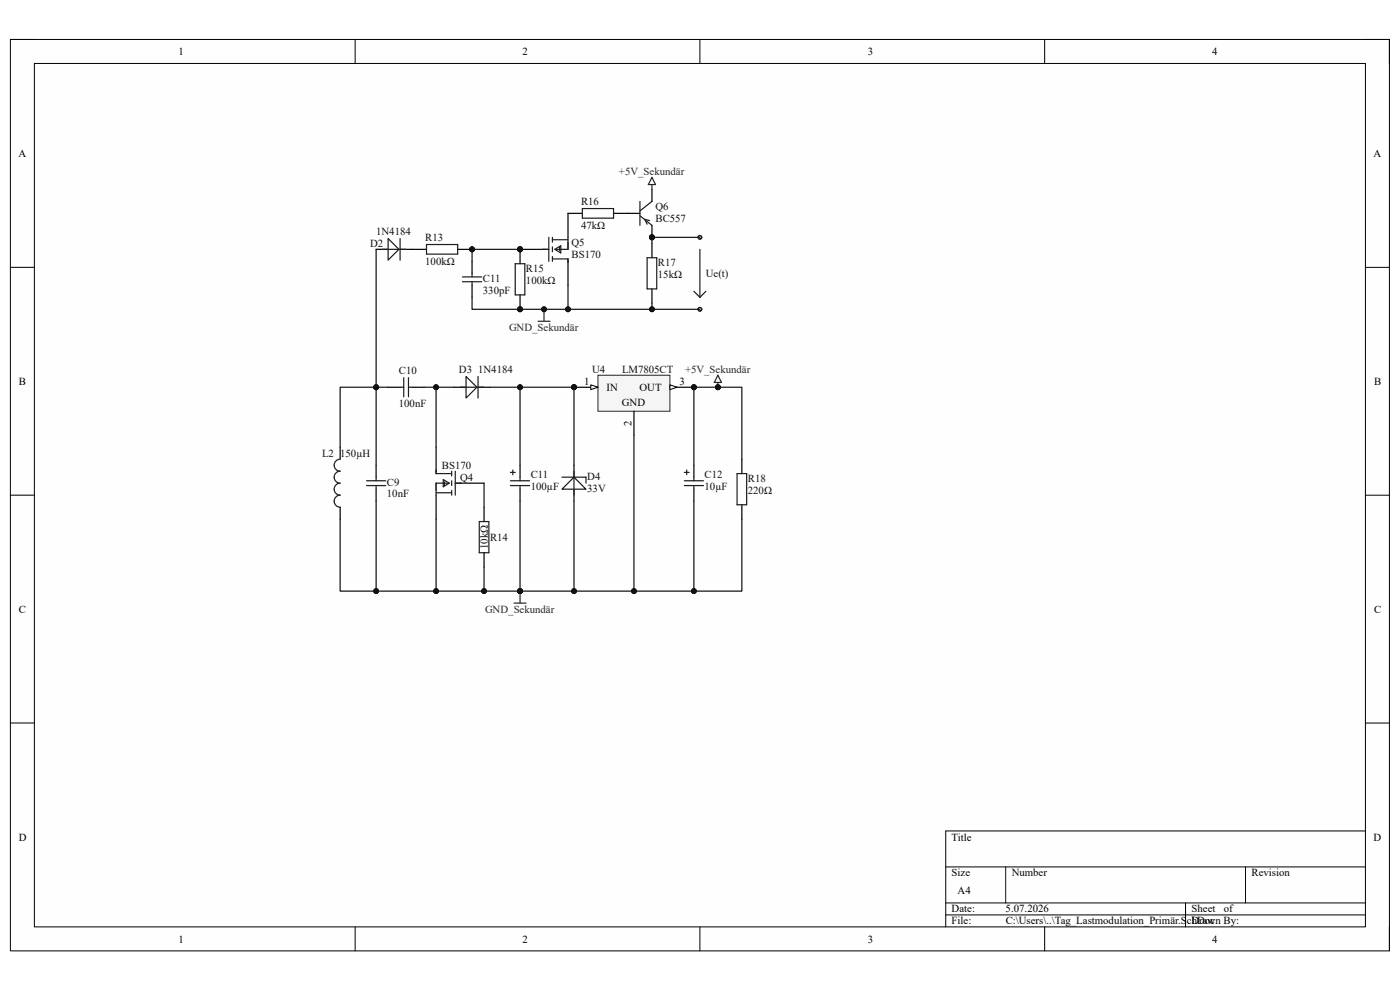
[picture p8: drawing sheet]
<svg xmlns="http://www.w3.org/2000/svg" width="297mm" height="210mm" viewBox="0 0 297 210" stroke-linecap="round" stroke-linejoin="round" font-family="sans-serif">
<path d="M2.2 8.4h292.6v193.3h-292.6z" fill-rule="evenodd" fill="#fefefe"/>
<path d="M2.2 8.4h292.6v193.3h-292.6z" fill="none" stroke="#000" stroke-width=".21"/>
<path d="M7.3 13.5h282.4v183.1h-282.4z" fill-rule="evenodd" fill="#fefefe"/>
<g fill="none" stroke="#000" stroke-width=".21">
<path d="M2.2 8.4h5.1M7.3 13.5h282.4v183.1h-282.4zM75.3 8.4v5.1M148.5 8.4v5.1M221.6 8.4v5.1M289.7 8.4h5.1v5.1M2.2 56.7h5.1M289.7 56.7h5.1M2.2 105h5.1M289.7 105.1h5.1M2.2 153.4h5.1M289.7 153.4h5.1"/>
<path d="M289.7 176.3h-89.1v20.3M75.3 196.6v5.1M148.5 196.6v5.1M200.6 183.9h89.1M200.6 191.5h89.1M200.6 194.1h89.1M213.4 183.9v7.6M221.6 196.6v5.1M251.5 191.5v5.1M264.2 183.9v7.6M294.8 196.6v5.1"/>
</g>
<g fill="none" stroke="#000" stroke-width=".25">
<path d="M72.2 94.9v2.5M79.8 98.7v2.5M82.3 82.1h2.6M87.4 82.1h2.6M92.5 94.9v5.1M96.3 82.1h2.6M101.4 82.1h2.6M110.3 98.7v2.5M121.8 98.7v2.5M147.2 98.7v2.5M72.2 107.6v2.5M79.8 103.8v2.5"/>
<path d="M92.5 105v5.1M97.6 102.5h5.1M102.7 107.6v3M102.7 117.3v3M110.3 103.8v2.5M121.8 103.8v2.5M147.2 103.8v2.5"/>
</g>
<g fill="none" stroke="#1c1c1c" stroke-width=".25">
<path d="M98.9 79.9l2.3 2.2-2.3 2.3zM101.4 79.9v4.5M72.2 97.4a1.27 1.27 0 0 0-1.3 1.3 1.27 1.27 0 0 0 1.3 1.3 1.27 1.27 0 0 0-1.3 1.2 1.27 1.27 0 0 0 1.3 1.3 1.27 1.27 0 0 0-1.3 1.3 1.27 1.27 0 0 0 1.3 1.2 1.27 1.27 0 0 0-1.3 1.3 1.27 1.27 0 0 0 1.3 1.3M84.9 82.1h.7M85.6 80.1v4.1M86.7 80.1v4.1M86.7 82.1h.7M92.5 99.7v.8h3.3M95.8 100v1M96.6 100v5M97.6 82.1h5.1M108.8 99.7v1"/>
<path d="M121.8 100v5M145.7 99.7v1M77.8 102h4M77.8 103h4M79.8 101.2v.8M79.8 103v.8M92.5 104.5h3.3M94 101.7l1.3 .8-1.3 .8zM94.3 102.2v.8M95.1 102.5h-2.6v2.5M95.8 102v1M95.8 104v1"/>
<path d="M96.6 102.5h1.3M101.7 110.6h2v6.7h-2zM108.3 102h4.1M108.3 103h4.1M108.3 100.2h1M110.3 101.2v.8M110.3 103v.8M119.2 103.8l2.6-2.6 2.5 2.6zM119.2 101.2h5.1v1.3M145.2 102h4M145.2 103h4M145.2 100.2h1"/>
<path d="M147.2 101.2v.8M147.2 103v.8"/>
</g>
<circle cx="121.8" cy="82.1" r=".51" fill="#0e0e0e"/>
<circle cx="121.8" cy="82.1" r=".51" fill="none" stroke="#0e0e0e" stroke-width=".21"/>
<circle cx="147.2" cy="82.1" r=".51" fill="#0e0e0e"/>
<circle cx="147.2" cy="82.1" r=".51" fill="none" stroke="#0e0e0e" stroke-width=".21"/>
<path d="M126.9 79.6h15.2v7.6h-15.2z" fill-rule="evenodd" fill="#f5f5f5"/>
<path d="M126.9 79.6h15.2v7.6h-15.2z" fill="none" stroke="#262626" stroke-width=".21"/>
<path d="M121.8 82.1h5.1" fill="none" stroke="#000" stroke-width=".25"/>
<path d="M125.3 81.6l1.6 .5-1.6 .6z" fill="#fbfbfb"/>
<path d="M125.3 81.6l1.6 .5-1.6 .6z" fill="none" stroke="#000" stroke-width=".21"/>
<circle cx="121.8" cy="82.1" r=".51" fill="#0e0e0e"/>
<circle cx="121.8" cy="82.1" r=".51" fill="none" stroke="#0e0e0e" stroke-width=".21"/>
<path d="M134.5 87.2v5.1M142.1 82.1h5.1" fill="none" stroke="#000" stroke-width=".25"/>
<path d="M142.1 81.6l1.5 .5-1.5 .6z" fill="#fbfbfb"/>
<path d="M142.1 81.6l1.5 .5-1.5 .6z" fill="none" stroke="#000" stroke-width=".21"/>
<circle cx="147.2" cy="82.1" r=".51" fill="#0e0e0e"/>
<circle cx="147.2" cy="82.1" r=".51" fill="none" stroke="#0e0e0e" stroke-width=".21"/>
<path d="M79.8 52.9h2.5M84.9 52.9h2.5M157.4 97.4v3.1M157.4 107.1v3" fill="none" stroke="#000" stroke-width=".25"/>
<path d="M81.1 52.9h5.1M82.3 50.6l2.3 2.3-2.3 2.3zM84.9 50.6v4.6M156.4 100.5h2v6.6h-2z" fill="none" stroke="#1c1c1c" stroke-width=".25"/>
<circle cx="100.1" cy="52.9" r=".51" fill="#0e0e0e"/>
<circle cx="100.1" cy="52.9" r=".51" fill="none" stroke="#0e0e0e" stroke-width=".21"/>
<path d="M97.1 52.9h3" fill="none" stroke="#000" stroke-width=".25"/>
<circle cx="100.1" cy="52.9" r=".51" fill="#0e0e0e"/>
<circle cx="100.1" cy="52.9" r=".51" fill="none" stroke="#0e0e0e" stroke-width=".21"/>
<path d="M87.4 52.9h3.1M100.1 55.4v2.6M100.1 60.5v2.6" fill="none" stroke="#000" stroke-width=".25"/>
<path d="M90.5 51.9h6.6v2h-6.6zM98.1 59.8h4.1M98.1 58.7h4.1M100.1 58v.7M100.1 59.8v.7" fill="none" stroke="#1c1c1c" stroke-width=".25"/>
<path d="M114.1 68.2h2.6M115.4 65.6v2.6" fill="none" stroke="#262626" stroke-width=".25"/>
<circle cx="115.4" cy="65.6" r=".51" fill="#0e0e0e"/>
<circle cx="115.4" cy="65.6" r=".51" fill="none" stroke="#0e0e0e" stroke-width=".21"/>
<path d="M109.1 127.9h2.5M110.3 125.4v2.5" fill="none" stroke="#262626" stroke-width=".25"/>
<circle cx="110.3" cy="125.4" r=".51" fill="#0e0e0e"/>
<circle cx="110.3" cy="125.4" r=".51" fill="none" stroke="#0e0e0e" stroke-width=".21"/>
<circle cx="110.3" cy="52.9" r=".51" fill="#0e0e0e"/>
<circle cx="110.3" cy="52.9" r=".51" fill="none" stroke="#0e0e0e" stroke-width=".21"/>
<circle cx="110.3" cy="65.6" r=".51" fill="#0e0e0e"/>
<circle cx="110.3" cy="65.6" r=".51" fill="none" stroke="#0e0e0e" stroke-width=".21"/>
<path d="M110.3 52.9v3" fill="none" stroke="#000" stroke-width=".25"/>
<circle cx="110.3" cy="52.9" r=".51" fill="#0e0e0e"/>
<circle cx="110.3" cy="52.9" r=".51" fill="none" stroke="#0e0e0e" stroke-width=".21"/>
<path d="M110.3 62.6v3" fill="none" stroke="#000" stroke-width=".25"/>
<circle cx="110.3" cy="65.6" r=".51" fill="#0e0e0e"/>
<circle cx="110.3" cy="65.6" r=".51" fill="none" stroke="#0e0e0e" stroke-width=".21"/>
<path d="M109.3 55.9h2v6.7h-2z" fill="none" stroke="#1c1c1c" stroke-width=".25"/>
<circle cx="110.3" cy="52.9" r=".51" fill="#0e0e0e"/>
<circle cx="110.3" cy="52.9" r=".51" fill="none" stroke="#0e0e0e" stroke-width=".21"/>
<path d="M110.3 52.9h5.1" fill="none" stroke="#000" stroke-width=".25"/>
<circle cx="110.3" cy="52.9" r=".51" fill="#0e0e0e"/>
<circle cx="110.3" cy="52.9" r=".51" fill="none" stroke="#0e0e0e" stroke-width=".21"/>
<path d="M120.5 55.4v5.1M123.5 45.3h-3v5.1M130.2 45.3h3" fill="none" stroke="#000" stroke-width=".25"/>
<path d="M115.2 52.9h1.2M116.4 50.4v5M117.2 50.4v1M117.2 52.4v1M117.2 54.4v1M117.2 50.9h3.3M117.2 54.9h3.3v.8M117.7 52.9l1.3-.8v1.6zM118.7 52.4v.7M120.5 50.4v2.5h-2.5M123.5 44.2h6.7v2.1h-6.7z" fill="none" stroke="#1c1c1c" stroke-width=".25"/>
<circle cx="138.3" cy="50.3" r=".51" fill="#0e0e0e"/>
<circle cx="138.3" cy="50.3" r=".51" fill="none" stroke="#0e0e0e" stroke-width=".21"/>
<path d="M133.2 45.3h2.6M138.3 47.8v2.6" fill="none" stroke="#000" stroke-width=".25"/>
<circle cx="138.3" cy="50.3" r=".51" fill="#0e0e0e"/>
<circle cx="138.3" cy="50.3" r=".51" fill="none" stroke="#0e0e0e" stroke-width=".21"/>
<path d="M135.8 42.7v5.1M135.8 45.8l2.5 2M137.8 46.8l-1-.3 .5 1.1M138.3 42.7l-2.5 2.1" fill="none" stroke="#1c1c1c" stroke-width=".25"/>
<path d="M138.3 40.2v2.5" fill="none" stroke="#000" stroke-width=".25"/>
<path d="M152.3 79.6l.8 1.5h-1.6zM152.3 81.1v1" fill="none" stroke="#262626" stroke-width=".25"/>
<circle cx="152.3" cy="82.1" r=".51" fill="#0e0e0e"/>
<circle cx="152.3" cy="82.1" r=".51" fill="none" stroke="#0e0e0e" stroke-width=".21"/>
<path d="M138.3 37.6l.8 1.6h-1.6zM138.3 39.2v1" fill="none" stroke="#262626" stroke-width=".25"/>
<path d="M138.3 51.6v3.1M138.3 61.3v3" fill="none" stroke="#000" stroke-width=".25"/>
<path d="M137.3 54.7h2v6.6h-2z" fill="none" stroke="#1c1c1c" stroke-width=".25"/>
<path d="M121.8 106.3v19.1" fill="none" stroke="#0e0e0e" stroke-width=".25"/>
<circle cx="121.8" cy="125.4" r=".51" fill="#0e0e0e"/>
<circle cx="121.8" cy="125.4" r=".51" fill="none" stroke="#0e0e0e" stroke-width=".21"/>
<path d="M121.8 82.1v16.6" fill="none" stroke="#0e0e0e" stroke-width=".25"/>
<circle cx="121.8" cy="82.1" r=".51" fill="#0e0e0e"/>
<circle cx="121.8" cy="82.1" r=".51" fill="none" stroke="#0e0e0e" stroke-width=".21"/>
<path d="M110.3 106.3v19.1" fill="none" stroke="#0e0e0e" stroke-width=".25"/>
<circle cx="110.3" cy="125.4" r=".51" fill="#0e0e0e"/>
<circle cx="110.3" cy="125.4" r=".51" fill="none" stroke="#0e0e0e" stroke-width=".21"/>
<path d="M110.3 82.1v16.6" fill="none" stroke="#0e0e0e" stroke-width=".25"/>
<circle cx="110.3" cy="82.1" r=".51" fill="#0e0e0e"/>
<circle cx="110.3" cy="82.1" r=".51" fill="none" stroke="#0e0e0e" stroke-width=".21"/>
<path d="M72.2 94.9v-12.8h7.6v16.6M102.7 102.5v5.1" fill="none" stroke="#0e0e0e" stroke-width=".25"/>
<circle cx="79.8" cy="82.1" r=".51" fill="#0e0e0e"/>
<circle cx="79.8" cy="82.1" r=".51" fill="none" stroke="#0e0e0e" stroke-width=".21"/>
<path d="M79.8 82.1h2.5" fill="none" stroke="#0e0e0e" stroke-width=".25"/>
<circle cx="79.8" cy="82.1" r=".51" fill="#0e0e0e"/>
<circle cx="79.8" cy="82.1" r=".51" fill="none" stroke="#0e0e0e" stroke-width=".21"/>
<path d="M104 82.1h17.8" fill="none" stroke="#0e0e0e" stroke-width=".25"/>
<circle cx="110.3" cy="82.1" r=".51" fill="#0e0e0e"/>
<circle cx="110.3" cy="82.1" r=".51" fill="none" stroke="#0e0e0e" stroke-width=".21"/>
<circle cx="121.8" cy="82.1" r=".51" fill="#0e0e0e"/>
<circle cx="121.8" cy="82.1" r=".51" fill="none" stroke="#0e0e0e" stroke-width=".21"/>
<path d="M92.5 82.1v12.8" fill="none" stroke="#0e0e0e" stroke-width=".25"/>
<circle cx="92.5" cy="82.1" r=".51" fill="#0e0e0e"/>
<circle cx="92.5" cy="82.1" r=".51" fill="none" stroke="#0e0e0e" stroke-width=".21"/>
<path d="M90 82.1h6.3" fill="none" stroke="#0e0e0e" stroke-width=".25"/>
<circle cx="92.5" cy="82.1" r=".51" fill="#0e0e0e"/>
<circle cx="92.5" cy="82.1" r=".51" fill="none" stroke="#0e0e0e" stroke-width=".21"/>
<path d="M72.2 110.1v15.3h38.1" fill="none" stroke="#0e0e0e" stroke-width=".25"/>
<circle cx="79.8" cy="125.4" r=".51" fill="#0e0e0e"/>
<circle cx="79.8" cy="125.4" r=".51" fill="none" stroke="#0e0e0e" stroke-width=".21"/>
<circle cx="92.5" cy="125.4" r=".51" fill="#0e0e0e"/>
<circle cx="92.5" cy="125.4" r=".51" fill="none" stroke="#0e0e0e" stroke-width=".21"/>
<circle cx="102.7" cy="125.4" r=".51" fill="#0e0e0e"/>
<circle cx="102.7" cy="125.4" r=".51" fill="none" stroke="#0e0e0e" stroke-width=".21"/>
<circle cx="110.3" cy="125.4" r=".51" fill="#0e0e0e"/>
<circle cx="110.3" cy="125.4" r=".51" fill="none" stroke="#0e0e0e" stroke-width=".21"/>
<path d="M79.8 106.3v19.1" fill="none" stroke="#0e0e0e" stroke-width=".25"/>
<circle cx="79.8" cy="125.4" r=".51" fill="#0e0e0e"/>
<circle cx="79.8" cy="125.4" r=".51" fill="none" stroke="#0e0e0e" stroke-width=".21"/>
<path d="M92.5 110.1v15.3" fill="none" stroke="#0e0e0e" stroke-width=".25"/>
<circle cx="92.5" cy="125.4" r=".51" fill="#0e0e0e"/>
<circle cx="92.5" cy="125.4" r=".51" fill="none" stroke="#0e0e0e" stroke-width=".21"/>
<path d="M102.7 120.3v5.1" fill="none" stroke="#0e0e0e" stroke-width=".25"/>
<circle cx="102.7" cy="125.4" r=".51" fill="#0e0e0e"/>
<circle cx="102.7" cy="125.4" r=".51" fill="none" stroke="#0e0e0e" stroke-width=".21"/>
<path d="M134.5 92.3v33.1" fill="none" stroke="#0e0e0e" stroke-width=".25"/>
<circle cx="134.5" cy="125.4" r=".51" fill="#0e0e0e"/>
<circle cx="134.5" cy="125.4" r=".51" fill="none" stroke="#0e0e0e" stroke-width=".21"/>
<path d="M152.3 82.1h5.1v15.3" fill="none" stroke="#0e0e0e" stroke-width=".25"/>
<circle cx="152.3" cy="82.1" r=".51" fill="#0e0e0e"/>
<circle cx="152.3" cy="82.1" r=".51" fill="none" stroke="#0e0e0e" stroke-width=".21"/>
<path d="M157.4 110.1v15.3h-47.1" fill="none" stroke="#0e0e0e" stroke-width=".25"/>
<circle cx="147.2" cy="125.4" r=".51" fill="#0e0e0e"/>
<circle cx="147.2" cy="125.4" r=".51" fill="none" stroke="#0e0e0e" stroke-width=".21"/>
<circle cx="134.5" cy="125.4" r=".51" fill="#0e0e0e"/>
<circle cx="134.5" cy="125.4" r=".51" fill="none" stroke="#0e0e0e" stroke-width=".21"/>
<circle cx="121.8" cy="125.4" r=".51" fill="#0e0e0e"/>
<circle cx="121.8" cy="125.4" r=".51" fill="none" stroke="#0e0e0e" stroke-width=".21"/>
<circle cx="110.3" cy="125.4" r=".51" fill="#0e0e0e"/>
<circle cx="110.3" cy="125.4" r=".51" fill="none" stroke="#0e0e0e" stroke-width=".21"/>
<path d="M79.8 52.9v29.2" fill="none" stroke="#0e0e0e" stroke-width=".25"/>
<circle cx="79.8" cy="82.1" r=".51" fill="#0e0e0e"/>
<circle cx="79.8" cy="82.1" r=".51" fill="none" stroke="#0e0e0e" stroke-width=".21"/>
<path d="M152.3 82.1h-5.1v16.6" fill="none" stroke="#0e0e0e" stroke-width=".25"/>
<circle cx="152.3" cy="82.1" r=".51" fill="#0e0e0e"/>
<circle cx="152.3" cy="82.1" r=".51" fill="none" stroke="#0e0e0e" stroke-width=".21"/>
<circle cx="147.2" cy="82.1" r=".51" fill="#0e0e0e"/>
<circle cx="147.2" cy="82.1" r=".51" fill="none" stroke="#0e0e0e" stroke-width=".21"/>
<path d="M147.2 106.3v19.1" fill="none" stroke="#0e0e0e" stroke-width=".25"/>
<circle cx="147.2" cy="125.4" r=".51" fill="#0e0e0e"/>
<circle cx="147.2" cy="125.4" r=".51" fill="none" stroke="#0e0e0e" stroke-width=".21"/>
<path d="M138.3 50.4h10.2" fill="none" stroke="#0e0e0e" stroke-width=".25"/>
<circle cx="138.3" cy="50.3" r=".51" fill="#0e0e0e"/>
<circle cx="138.3" cy="50.3" r=".51" fill="none" stroke="#0e0e0e" stroke-width=".21"/>
<path d="M110.3 52.9h-10.2v2.5" fill="none" stroke="#0e0e0e" stroke-width=".25"/>
<circle cx="110.3" cy="52.9" r=".51" fill="#0e0e0e"/>
<circle cx="110.3" cy="52.9" r=".51" fill="none" stroke="#0e0e0e" stroke-width=".21"/>
<circle cx="100.1" cy="52.9" r=".51" fill="#0e0e0e"/>
<circle cx="100.1" cy="52.9" r=".51" fill="none" stroke="#0e0e0e" stroke-width=".21"/>
<path d="M138.3 50.4v1.2" fill="none" stroke="#0e0e0e" stroke-width=".25"/>
<circle cx="138.3" cy="50.3" r=".51" fill="#0e0e0e"/>
<circle cx="138.3" cy="50.3" r=".51" fill="none" stroke="#0e0e0e" stroke-width=".21"/>
<path d="M120.5 60.5v5.1h-20.4v-2.5" fill="none" stroke="#0e0e0e" stroke-width=".25"/>
<circle cx="110.3" cy="65.6" r=".51" fill="#0e0e0e"/>
<circle cx="110.3" cy="65.6" r=".51" fill="none" stroke="#0e0e0e" stroke-width=".21"/>
<circle cx="115.4" cy="65.6" r=".51" fill="#0e0e0e"/>
<circle cx="115.4" cy="65.6" r=".51" fill="none" stroke="#0e0e0e" stroke-width=".21"/>
<circle cx="120.5" cy="65.6" r=".51" fill="#0e0e0e"/>
<circle cx="120.5" cy="65.6" r=".51" fill="none" stroke="#0e0e0e" stroke-width=".21"/>
<path d="M138.3 64.3v1.3h-17.8" fill="none" stroke="#0e0e0e" stroke-width=".25"/>
<circle cx="120.5" cy="65.6" r=".51" fill="#0e0e0e"/>
<circle cx="120.5" cy="65.6" r=".51" fill="none" stroke="#0e0e0e" stroke-width=".21"/>
<circle cx="138.3" cy="65.6" r=".51" fill="#0e0e0e"/>
<circle cx="138.3" cy="65.6" r=".51" fill="none" stroke="#0e0e0e" stroke-width=".21"/>
<g fill="none" stroke="#1c1c1c" stroke-width=".25">
<path d="M148.5 52.9v10.2M147.2 61.8l1.3 1.3M149.8 61.8l-1.3 1.3"/>
<circle cx="148.5" cy="50.4" r=".38"/>
<circle cx="148.5" cy="65.6" r=".38"/>
</g>
<path d="M138.3 65.6h10.2" fill="none" stroke="#0e0e0e" stroke-width=".25"/>
<circle cx="138.3" cy="65.6" r=".51" fill="#0e0e0e"/>
<circle cx="138.3" cy="65.6" r=".51" fill="none" stroke="#0e0e0e" stroke-width=".21"/>
<g font-size="2.3">
<text x="37.9" y="11.7">1</text>
<text x="110.9" y="11.7">2</text>
<text x="184.1" y="11.7">3</text>
<text x="257.1" y="11.7">4</text>
<text x="3.9" y="33.3">A</text>
<text x="291.4" y="33.3">A</text>
<text x="4" y="81.6">B</text>
<text x="124" y="81.6">1</text>
<text x="128.7" y="82.9">IN</text>
<text x="135.7" y="82.9">OUT</text>
<text x="144.1" y="81.6">3</text>
<text x="291.5" y="81.6">B</text>
<text x="132" y="86.2">GND</text>
<text x="134" y="90.3" transform="rotate(-90 134 90.3)">2</text>
<text x="4" y="130">C</text>
<text x="291.5" y="130">C</text>
<text x="4" y="178.3">D</text>
<text x="201.9" y="178.3">Title</text>
<text x="291.4" y="178.3">D</text>
<text x="201.9" y="185.9">Size</text>
<text x="214.6" y="185.9">Number</text>
<text x="265.5" y="185.9">Revision</text>
<text x="203.2" y="189.7">A4</text>
<text x="201.9" y="193.5">Date:</text>
<text x="201.9" y="196.1">File:</text>
<text x="213.3" y="193.5">5.07.2026</text>
<text x="213.4" y="196.1">C:\Users\..\Tag_Lastmodulation_Primär.SchDoc</text>
<text x="252.8" y="196.1">Drawn By:</text>
<text x="252.8" y="193.5">Sheet</text>
<text x="259.6" y="193.5">of</text>
<text x="37.9" y="199.9">1</text>
<text x="110.9" y="199.9">2</text>
<text x="184.1" y="199.9">3</text>
<text x="257.1" y="199.9">4</text>
</g>
<g font-size="2.3" fill="#262626">
<text x="131.3" y="37.1">+5V_Sekundär</text>
<text x="108" y="70.2">GND_Sekundär</text>
<text x="145.3" y="79.1">+5V_Sekundär</text>
<text x="102.9" y="130">GND_Sekundär</text>
</g>
<g font-size="2.3" fill="#0e0e0e">
<text x="123.3" y="43.5">R16</text>
<text x="139.1" y="44.5">Q6</text>
<text x="139.1" y="47">BC557</text>
<text x="78.5" y="52.4">D2</text>
<text x="79.8" y="49.8">1N4184</text>
<text x="90.2" y="51.1">R13</text>
<text x="121.2" y="52.1">Q5</text>
<text x="123.3" y="48.6">47kΩ</text>
<text x="90.2" y="56.2">100kΩ</text>
<text x="102.4" y="59.7">C11</text>
<text x="111.6" y="57.7">R15</text>
<text x="121.2" y="54.7">BS170</text>
<text x="139.6" y="59">15kΩ</text>
<text x="139.6" y="56.4">R17</text>
<text x="149.7" y="58.7">Ue(t)</text>
<text x="102.4" y="62.3">330pF</text>
<text x="111.6" y="60.2">100kΩ</text>
<text x="84.6" y="79.3">C10</text>
<text x="97.4" y="79.1">D3 1N4184</text>
<text x="125.6" y="79.1">U4</text>
<text x="132" y="79.1">LM7805CT</text>
<text x="84.6" y="86.4">100nF</text>
<text x="68.3" y="96.9">L2</text>
<text x="72.2" y="96.9">150µH</text>
<text x="93.8" y="99.4">BS170</text>
<text x="97.6" y="102">Q4</text>
<text x="112.6" y="101.5">C11</text>
<text x="124.6" y="101.7">D4</text>
<text x="149.5" y="101.5">C12</text>
<text x="82.1" y="105.5">10nF</text>
<text x="82.1" y="103">C9</text>
<text x="112.6" y="104">100µF</text>
<text x="124.6" y="104.3">33V</text>
<text x="149.5" y="104">10µF</text>
<text x="158.7" y="104.8">220Ω</text>
<text x="158.7" y="102.2">R18</text>
<text x="103.5" y="116.5" transform="rotate(-90 103.5 116.5)">10kΩ</text>
<text x="104" y="114.7">R14</text>
</g>
</svg>
